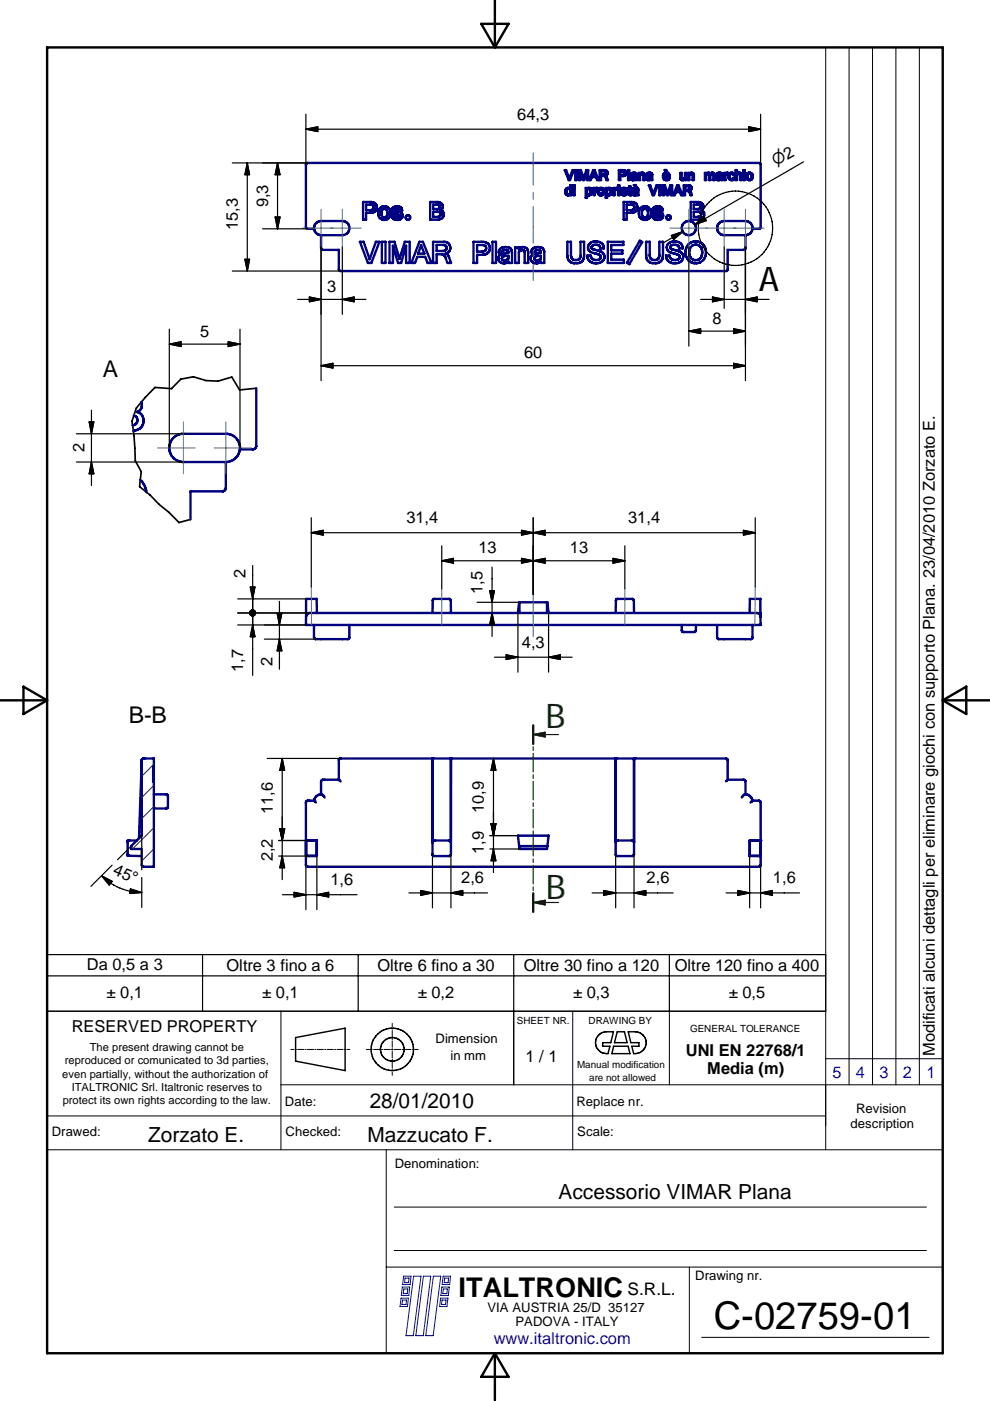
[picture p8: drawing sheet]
<svg xmlns="http://www.w3.org/2000/svg" width="210mm" height="297mm" viewBox="0 0 210 297" stroke-linecap="round" stroke-linejoin="round" font-family="sans-serif">
<g fill="none" stroke="#000080" stroke-width=".51">
<path d="M119.7 36.1h.3l.7 1.8 .7-1.8h.3l-.8 2.1h-.3zM121.6 39.9h.3v1.5h-.3zM121.6 39.3h.3v.3h-.3zM122 36.1h.3v2.1h-.3zM122.7 36.1h.5l.5 1.7 .6-1.7h.4v2.1h-.2v-1.8l-.7 1.8h-.2l-.6-1.8v1.8h-.3zM124.2 39.9h.3v.1a.68 .68 0 0 1 .9 0 .68 .68 0 0 1 .1 .9 .62 .62 0 0 1-1 .4v.7h-.3zM125.8 36.1h.3l.8 2.1h-.3l-.2-.7h-.9l-.3 .7h-.3zM125.8 39.9h.3v.2l.2-.2 .3-.1v.3l-.5 .2v1.1h-.3zM125.9 36.3l.4 1h-.7zM127.1 36.1h1a.6 .6 0 0 1 .7 .4 .6 .6 0 0 1-.4 .7l.2 .3 .3 .7h-.3l-.3-.7-.3-.2h-.6v.9h-.3zM127.4 36.3h.8a.37 .37 0 0 1 .3 .5 .37 .37 0 0 1-.5 .2h-.6zM128.4 39.9h.3v.1a.69 .69 0 0 1 1 .1 .69 .69 0 0 1-.1 1 .58 .58 0 0 1-.9 .2v.7h-.3z"/>
<path d="M128.5 36.4v.1M130 39.9h.3v.2l.2-.2 .4-.1v.3l-.6 .2v1.1h-.3zM131 39.9h.3v1.5h-.3zM131 39.3h.3v.3h-.3zM131.2 36.1h.8a.65 .65 0 0 1 .8 .6 .65 .65 0 0 1-.8 .6h-.5v.9h-.3zM131.5 36.3h.5a.39 .39 0 0 1 .5 .3 .39 .39 0 0 1-.3 .5h-.7zM133.2 36.1h.2v2.1h-.2zM133.4 39.5h.3v.4h.2v.2h-.2v1l.2 .1a.29 .29 0 0 1-.3 .2 .29 .29 0 0 1-.2-.4v-.9h-.2zM133.9 36.7l.4-.1a.59 .59 0 0 1 .8 .6v1h-.3v-.2a.54 .54 0 0 1-.7 .3 .54 .54 0 0 1-.3-.7 .54 .54 0 0 1 .6-.4h.2a.23 .23 0 0 0 .1-.3 .23 .23 0 0 0-.3-.1l-.6 .3zM134.1 37.5l.7-.1v.4a.35 .35 0 0 1-.5 .2 .35 .35 0 0 1-.2-.4zM134.4 39.2h.3l.2 .4h-.2zM135.4 36.7h.3v.2a.52 .52 0 0 1 .6-.3 .52 .52 0 0 1 .4 .6v1h-.3v-1a.34 .34 0 0 0-.3-.4 .34 .34 0 0 0-.4 .3v1.1h-.3z"/>
<path d="M137.1 36.8l.4-.2a.57 .57 0 0 1 .8 .6v1h-.3v-.2a.54 .54 0 0 1-.7 .2 .54 .54 0 0 1-.2-.6 .54 .54 0 0 1 .6-.4h.2a.23 .23 0 0 0 .1-.3 .23 .23 0 0 0-.3-.1l-.7 .3zM137.4 37.5l.6-.1v.4a.35 .35 0 0 1-.4 .2 .35 .35 0 0 1-.2-.4zM137.6 39.3h.3l.6 1.8 .7-1.8h.3l-.8 2.1h-.3zM139.8 39.3h.3v2.1h-.3zM140.5 39.3h.5l.5 1.7 .6-1.7h.4v2.1h-.2v-1.8l-.6 1.8h-.3l-.6-1.8v1.8h-.3zM140.9 36.7a.73 .73 0 0 1 .8 0 .73 .73 0 0 1 .3 .8h-1.2l.1 .1a.43 .43 0 0 0 .3 .4 .43 .43 0 0 0 .5-.3h.3a.78 .78 0 0 1-1.3 .3 .78 .78 0 0 1 .2-1.3zM140.9 36h.3l.3 .4h-.3zM141 36.9h.4l.3 .4h-.9zM143.6 39.3h.3l.8 2.1h-.3l-.2-.7h-.9l-.2 .7h-.4zM143.7 39.5l.4 1h-.7zM144.3 36.7h.2v.9a.35 .35 0 0 0 .3 .4 .35 .35 0 0 0 .4-.3v-1h.3v1.5h-.3v-.2a.52 .52 0 0 1-.6 .2 .52 .52 0 0 1-.3-.6zM145 39.3h.9a.59 .59 0 0 1 .7 .4 .59 .59 0 0 1-.4 .7l.2 .3 .3 .7h-.3l-.3-.7-.3-.2h-.6v.9h-.2z"/>
<path d="M145.2 39.5h.9l.2 .3a.33 .33 0 0 1-.3 .4h-.8zM145.9 36.7h.3v.2a.53 .53 0 0 1 .6-.3 .53 .53 0 0 1 .3 .6v1h-.3v-1a.34 .34 0 0 0-.3-.4 .34 .34 0 0 0-.3 .3v1.1h-.3zM149.5 36.7h.2v.2a.64 .64 0 0 1 1-.1v-.1a.46 .46 0 0 1 .5-.1 .46 .46 0 0 1 .3 .5v1.1h-.3v-1a.31 .31 0 0 0-.2-.4 .31 .31 0 0 0-.4 .3v1.1h-.2v-1a.32 .32 0 0 0-.3-.4 .32 .32 0 0 0-.4 .3v1.1h-.2zM152 36.7l.4-.1a.57 .57 0 0 1 .7 .6v1h-.2v-.2a.54 .54 0 0 1-.8 .2 .54 .54 0 0 1-.1-.8l.7-.2a.23 .23 0 0 0 .1-.3 .23 .23 0 0 0-.3-.1l-.6 .3zM152.2 37.6l.7-.2v.4a.37 .37 0 0 1-.5 .2 .37 .37 0 0 1-.2-.4zM153.5 36.7h.3v.2l.5-.3v.3l-.5 .2v1.1h-.3zM154.7 36.7a.69 .69 0 0 1 1.1 .4h-.3a.46 .46 0 0 0-.7-.1 .46 .46 0 0 0-.1 .7 .37 .37 0 0 0 .4 .3 .37 .37 0 0 0 .4-.3h.3a.74 .74 0 0 1-1.1 .4 .74 .74 0 0 1-.2-1.2zM156 36.1h.3v.8a.52 .52 0 0 1 .6-.3 .52 .52 0 0 1 .3 .6v1h-.2v-1a.34 .34 0 0 0-.3-.4 .34 .34 0 0 0-.4 .3v1.1h-.3zM157.6 36.1h.3v.3h-.3zM157.6 36.7h.3v1.5h-.3zM158.5 36.7a.76 .76 0 0 1 1 .3 .76 .76 0 0 1-.2 1 .76 .76 0 0 1-1.1-.3v-.5zM158.6 36.9a.53 .53 0 0 1 .7 .2 .53 .53 0 0 1 0 .7h-.1a.53 .53 0 0 1-.7-.1 .53 .53 0 0 1 .1-.7z"/>
<path d="M66.6 48.5h-1.5l-.2-.4v-13.2l.3-.4 95.8 .1 .3 .3v13.2l-.3 .4h-1.5M67 47.3l.5-.3 .6-.1h4.5a1.5 1.5 0 0 1 1.5 1.5 1.5 1.5 0 0 1-1.5 1.5h-4.5a1.51 1.51 0 0 1-1.4-1 1.51 1.51 0 0 1 .3-1.6zM68.1 49.9v2.7l.2 .4h3.5v4.1l.4 .4h81.7l.4-.4v-4.1h3.5l.3-.4v-2.7M76.3 51.3h.8l1.3 3.7 1.3-3.7h.8l-1.8 4.5h-.7zM77 42.8h1.4a1.19 1.19 0 0 1 1.5 1.1 1.19 1.19 0 0 1-1.4 1.2h-.9v1.5h-.6zM77.6 43.4h.9a.59 .59 0 0 1 .7 .5 .59 .59 0 0 1-.5 .7h-1.1zM80.5 44.2a1.37 1.37 0 0 1 1.8-.2 1.37 1.37 0 0 1 .4 1.8 1.36 1.36 0 0 1-1.9 .7 1.36 1.36 0 0 1-.5-1.9zM81 51.3h.7v4.5h-.7zM81 44.5a.68 .68 0 0 1 .9-.1 .68 .68 0 0 1 .3 .8 .7 .7 0 0 1-.7 .9 .7 .7 0 0 1-.7-.9zM82.6 51.3h1l1.1 3.6 1.1-3.6h1v4.5h-.7v-3.7l-1.1 3.7h-.6l-1.1-3.7v3.7h-.7zM83.3 44.1a1.2 1.2 0 0 1 2 .5h-.7a.51 .51 0 0 0-.4-.3 .51 .51 0 0 0-.5 .3l.5 .2a.93 .93 0 0 1 1 .4 .93 .93 0 0 1-.2 1.2 1.21 1.21 0 0 1-2-.8h.7a.5 .5 0 0 0 .5 .6 .5 .5 0 0 0 .4-.6l-.2-.1a1.22 1.22 0 0 1-1.3-.9zM88.9 51.3h.8l1.8 4.5h-.8l-.6-1.3h-1.6l-.5 1.3h-.8z"/>
<path d="M89.3 52l.7 1.8h-1.4zM91.2 42.8h1.4a.99 .99 0 0 1 1.1 .4 .99 .99 0 0 1-.1 1.3l-.2 .1a1.03 1.03 0 0 1 .7 1.1 1.03 1.03 0 0 1-1.1 .9h-1.8zM91.8 51.3h2a1.3 1.3 0 0 1 1.6 .8 1.3 1.3 0 0 1-.8 1.6l.5 .5 .5 1.6h-.8l-.5-1.5-.6-.4h-1.1v1.9h-.8zM91.8 43.4h.7a.5 .5 0 0 1 .8 .3 .5 .5 0 0 1-.6 .6h-.9zM91.8 44.9h.8a.59 .59 0 0 1 .8 .5 .59 .59 0 0 1-.8 .6h-.8zM92.6 51.9h1.3a.66 .66 0 0 1 .8 .6 .66 .66 0 0 1-.7 .7h-1.4zM94.5 53.7h.1M100.4 51.3h1.7a1.42 1.42 0 0 1 1.8 1.3 1.42 1.42 0 0 1-1.8 1.4h-.9v1.8h-.8zM101.2 51.9h.9a.73 .73 0 0 1 1 .7 .73 .73 0 0 1-1 .7h-.9zM104.4 51.3h.8v4.5h-.8zM106 52.8a1.49 1.49 0 0 1 2.5 .5l.1 2.5h-.8v-.4a1.14 1.14 0 0 1-1.6 .3 1.14 1.14 0 0 1-.2-1.7l.8-.3 1-.1a.66 .66 0 0 0-.6-.6 .66 .66 0 0 0-.7 .5h-.8zM106.6 54.5l.4-.2h.8v.5a.78 .78 0 0 1-.7 .4 .78 .78 0 0 1-.7-.4z"/>
<path d="M109.2 52.5h.8v.4a1.09 1.09 0 0 1 1.3-.5 1.09 1.09 0 0 1 .7 1.2v2.2h-.8v-2.2a.56 .56 0 0 0-.3-.6 .56 .56 0 0 0-.7 .3l-.2 .2v2.3h-.8zM112.8 52.8a1.49 1.49 0 0 1 2.6 .5v2.5h-.7v-.4a1.14 1.14 0 0 1-1.7 .3 1.14 1.14 0 0 1-.1-1.7l.7-.3 1.1-.1a.66 .66 0 0 0-.6-.6 .66 .66 0 0 0-.8 .5h-.7zM113.4 54.5l.5-.2h.8v.5a.78 .78 0 0 1-.7 .4 .78 .78 0 0 1-.7-.4zM120 40a.67 .67 0 0 1 .9 0v-.7h.3v2.1h-.3v-.2a.68 .68 0 0 1-.9 0 .68 .68 0 0 1-.1-.9zM120.3 40.1l.2-.1 .4 .2v.7a.45 .45 0 0 1-.6 .2 .45 .45 0 0 1-.2-.6zM120.3 51.3h.8v2.5a1.05 1.05 0 0 0 1 1.3 1.05 1.05 0 0 0 1-1.3v-2.5h.7v3a1.83 1.83 0 0 1-1.3 1.5 1.83 1.83 0 0 1-2-.6l-.2-1zM124.6 40.2a.44 .44 0 0 1 .5 0 .44 .44 0 0 1 .1 .5 .41 .41 0 0 1-.2 .5 .41 .41 0 0 1-.5-.2zM125.1 51.5a1.77 1.77 0 0 1 2.9 1v.2h-.7a1.01 1.01 0 0 0-.8-.8 1.01 1.01 0 0 0-1.1 .6l.1 .2 .5 .2a2.89 2.89 0 0 1 2.1 1.1 1.46 1.46 0 0 1-1.9 1.8l-1-.3a1.54 1.54 0 0 1-.7-1.3h.7a1.16 1.16 0 0 0 .9 .9 1.16 1.16 0 0 0 1.3-.5 .87 .87 0 0 0-1.1-.8 1.53 1.53 0 0 1-1.6-1.3v-.4zM127.1 40.1l.3-.1a.63 .63 0 0 1 .5 .5 .63 .63 0 0 1-.2 .6 .56 .56 0 0 1-.7-.3 .56 .56 0 0 1 .1-.7zM128.8 40.2a.47 .47 0 0 1 .7 0 .47 .47 0 0 1-.1 .7 .38 .38 0 0 1-.3 .3 .38 .38 0 0 1-.4-.2zM128.9 51.3h3.3v.6h-2.6v1.2h2.4v.7h-2.4v1.3h2.7v.7h-3.4zM131.8 40a.74 .74 0 0 1 .9-.1 .74 .74 0 0 1 .4 .8h-1.2a.42 .42 0 0 0 .3 .5 .42 .42 0 0 0 .5-.3h.3a.78 .78 0 0 1-1.2 .4 .78 .78 0 0 1 0-1.3z"/>
<path d="M132 40.2a.41 .41 0 0 1 .5-.2 .41 .41 0 0 1 .2 .5h-.8zM132.2 42.8h1.5a1.19 1.19 0 0 1 1.5 1.1 1.19 1.19 0 0 1-1.5 1.2h-.8v1.5h-.7zM132.9 43.4h.8a.6 .6 0 0 1 .8 .5 .6 .6 0 0 1-.6 .7h-1zM134.2 40l.4-.2a.55 .55 0 0 1 .8 .6v1l-.4-.1a.51 .51 0 0 1-.9-.2 .51 .51 0 0 1 .7-.6l.2-.1a.23 .23 0 0 0 .1-.3 .23 .23 0 0 0-.4-.1l-.6 .3zM134.4 40.8l.7-.2v.4a.37 .37 0 0 1-.4 .2 .37 .37 0 0 1-.3-.4zM135.7 51l.5 .3-2.8 4.7-.5-.3zM135.8 44.2a1.37 1.37 0 0 1 1.8-.2 1.37 1.37 0 0 1 .3 1.8 1.36 1.36 0 0 1-1.8 .7 1.36 1.36 0 0 1-.6-1.9zM136.3 44.5a.69 .69 0 0 1 .8-.1 .69 .69 0 0 1 .3 .8 .7 .7 0 0 1-.7 .9 .7 .7 0 0 1-.6-.9zM137 51.3h.8v2.5a1.05 1.05 0 0 0 1 1.3 1.05 1.05 0 0 0 1-1.3v-2.5h.8v2.5a1.72 1.72 0 0 1-2.4 2 1.56 1.56 0 0 1-1.2-2zM138.5 44.1a1.2 1.2 0 0 1 2 .5h-.6a.47 .47 0 0 0-.5-.3 .47 .47 0 0 0-.4 .4l.4 .1a.93 .93 0 0 1 1.1 .4 .93 .93 0 0 1-.2 1.2 1.21 1.21 0 0 1-2-.8h.6a.5 .5 0 0 0 .5 .6 .5 .5 0 0 0 .5-.6l-.2-.1a1.25 1.25 0 0 1-1.3-.8zM141.6 51.7a1.75 1.75 0 0 1 1.9-.5 1.75 1.75 0 0 1 1.2 1.5h-.7a1.03 1.03 0 0 0-.9-.8 1.03 1.03 0 0 0-1 .6l.1 .2 .5 .2a3 3 0 0 1 2 .9 1.37 1.37 0 0 1-.2 1.5 1.37 1.37 0 0 1-1.3 .5 1.63 1.63 0 0 1-2-1.6h.8a1.16 1.16 0 0 0 .9 .9 1.16 1.16 0 0 0 1.2-.5 .91 .91 0 0 0-1.1-.8 1.54 1.54 0 0 1-1.6-1.5zM145.9 51.8a2.25 2.25 0 0 1 3.1 .1 2.25 2.25 0 0 1 .2 3 2.25 2.25 0 0 1-2.9 .5 2.56 2.56 0 0 1-.4-3.6z"/>
<path d="M146.5 42.8h1.3a.96 .96 0 0 1 1.2 .5 .96 .96 0 0 1-.3 1.2l-.1 .1a1.03 1.03 0 0 1 .7 1.1 1.03 1.03 0 0 1-1.1 .9h-1.7zM146.5 52.3a1.46 1.46 0 0 1 1.9-.1 1.46 1.46 0 0 1 .4 1.8 1.39 1.39 0 0 1-1.7 1.1 1.39 1.39 0 0 1-1-1.8l.2-.7zM147.1 43.4h.7a.5 .5 0 0 1 .7 .3 .5 .5 0 0 1-.5 .6h-.9zM147.1 44.9h.7a.59 .59 0 0 1 .9 .5 .59 .59 0 0 1-.8 .6h-.8zM152.5 47.3l.7-.4h4.9a1.5 1.5 0 0 1 1.4 1.5 1.5 1.5 0 0 1-1.4 1.5h-4.6a1.51 1.51 0 0 1-1.3-1 1.51 1.51 0 0 1 .3-1.6zM28.4 88.1a1.05 1.05 0 0 1 .7 1.2 1.05 1.05 0 0 1-1 .9M30 85.2a1.55 1.55 0 0 1-1 2.2 2.02 2.02 0 0 1 1.4 2.1 2.02 2.02 0 0 1-1.9 1.8h-.2M36.7 92.9l1-.7 .8-.2h9.4a3 3 0 0 1 3 3 3 3 0 0 1-3 3h-9a3 3 0 0 1-2.8-1.9 3 3 0 0 1 .6-3.2zM47.9 98v5.4l-.3 .6-.5 .2h-6.7v5.9M54.3 82.3v12.4l-.5 .5-3 .1M29.7 101.7a4.6 4.6 0 0 1 1.4 2.7M64.9 130.7v1.8h96.4l-.1-1.8"/>
<path d="M64.9 130.7l.2-.5 .5-.2h94.9l.5 .2 .2 .5M66.6 132.5v2.6a.99 .99 0 0 0 1.2 .4h5.5a.58 .58 0 0 0 .8-.4v-2.6M67.2 130l-.1-3h-2.2v3.7M91.7 130l.1-2.8 .3-.2 3.3 .1 .2 .2v2.7M109.8 130l.3-2.3h6l.2 2.3M110.1 127.7v2.3M116 127.7v2.3M130.5 130l.1-2.7 .1-.2 .2-.1 3.4 .1 .1 .2v2.7M144.5 132.5v1.1a.98 .98 0 0 0 1.3 .4h.9a.63 .63 0 0 0 .9-.4v-1.1M152 132.5v2.6a.98 .98 0 0 0 1.3 .4h5.5a.62 .62 0 0 0 .7-.4v-2.6M158.9 130l.1-3h2.2v3.7M27.3 178.2h-.2v3.2h.3"/>
<path d="M29 178.2h-1.7l-.2 .4M30.1 161.2v16l-2.3 2.2v.6h2.3v3.4l.3 .4h2.2v-18.1M30.1 161.2l-.6 16.5M30.1 160.9v.3M30.2 160.9l-.1 .3M30.4 160.8h.1M30.4 160.8h2.2v1.8M30.4 160.8l-.3 .1M30.4 160.8h-.1M32.6 162.6v1.8M32.6 164.8v.9M32.6 168.4h2.6a.95 .95 0 0 1 .4 1.3v.9a.58 .58 0 0 1-.4 .8h-2.6"/>
<path d="M32.6 164.4v.4M32.6 162.6h-.1v1.8h.1M32.6 164.8h-.1v.9h.1M64.9 178.2h.1M64.9 178.2h2.3M65.2 169.8l-.3 .3v13.3l.3 .4h95.7l.4-.4v-13.3l-.1-.2-.3-.1h-1.4M65.2 169.8h.1M65.3 169.8h1.3M66.6 169.8l.4 .3M66.6 169.8h.1M67.2 178.2v3.3M67.2 178.2h-2.3"/>
<path d="M68.8 169.1a.97 .97 0 0 0-.7-.7 .97 .97 0 0 0-1 .4l-.3 .4-.2 .6M71.8 165.3v-4.1l.4-.4h81.7l.4 .4v4.1M72.2 165.7l-.3-.4h-3.1a.61 .61 0 0 0-.7 .4v2.7M91.7 160.8h.1M91.7 160.8v20.3l.1 .3 .3 .1h3.1l.4-.4v-20.3M91.7 178.6l.4-.4h3.1l.4 .4M95.6 160.8h.1M110.1 179.4l-.3-2.2h6.5l-.2 2.2M110.1 179.4v.6h5.9l.1-.6M110.1 179.4h6M130.5 160.8h.1M130.5 160.8v20.3l.1 .3 .3 .1h3.2l.2-.1 .1-.3 .1-20.3"/>
<path d="M130.5 178.6l.4-.4h3.1l.4 .4M134.5 160.8h.1M154.3 165.3h3a.61 .61 0 0 1 .8 .4v2.7M154.3 165.3l-.4 .4M157.3 169.1a.97 .97 0 0 1 .8-.7 .97 .97 0 0 1 .9 .4l.5 1M158.9 178.2h2.3M158.9 178.2v3.3M159.5 169.8l-.4 .3M159.5 169.8h.1M161.2 178.2h.1M27.1 181.1l.1 .3h.2M27.4 181.4l2.7 .1"/>
<path d="M64.9 181.4l2.3 .1M67.2 181.5h-2.3M158.9 181.5h2.3M161.2 181.4l-2.3 .1"/>
<circle cx="86.5" cy="46.1" r=".46"/>
<circle cx="127.4" cy="40.6" r=".77"/>
<circle cx="141.7" cy="46.1" r=".46"/>
<circle cx="146" cy="48.4" r="1.5"/>
</g>
<path d="M54.3 82.3l-3.5 .4-1.7-2.8-2.9 .9-2.5-.1-2.7-.8-2.7 .5-1.9 2-3.5-.3-4 4.4-.9 2.8a48 48 0 0 1 .7 8.4l1.3 2.3-.4 3.2 2.2 1.8 1.9 1.9 2.1 1.7 2.2 2.2 2.4-.7" fill="none" stroke="#000" stroke-width=".36"/>
<path d="M10 10.1h189.9v276.8h-189.9zM102 5.1h5.8l-2.9 5zM104.9 0v10.1M0 148.5h10M5 145.6l5 2.9-5 2.9zM199.9 148.5l5-2.9v5.8zM199.9 148.5h10M104.9 286.9v10M104.9 286.9l2.9 5h-5.8z" fill="none" stroke="#000" stroke-width=".51"/>
<g fill="none" stroke="#000" stroke-width=".25">
<path d="M49.3 34.5h15.9M52.4 34.5v23M52.4 34.5l.5 2.5h-1zM58.8 34.5v14M58.8 34.5l.6 2.5h-1.1zM64.9 27.4l2.5-.5v1zM64.9 24.2v10.7M158.8 26.9l2.5 .5-2.5 .5zM161.3 24.2v10.7M161.3 27.4h-96.4M170.4 34.3l-23.1 13.3M49.3 57.5h22.9"/>
<path d="M51.9 55h1l-.5 2.5zM55.7 48.5h9.5M58.3 46h1.1l-.6 2.5zM68.1 52.3v28.4M72.6 52.3v14.4M142.3 49.9l2.5-.8-2 1.7zM144.8 49.1l-4.4 2.5M146 52.3v21.1M147.3 47.6l1.9-1.7 .6 .9zM149.5 46.4l-2.2 1.2M153.5 52.3v13.1M158.1 52.3v28.4"/>
<path d="M35.9 73l2.5-.5v1zM35.9 69.8v25.1M48.4 72.5l2.5 .5-2.5 .5zM50.9 73h-15M50.9 69.8v25.1M63.1 63.5h14.5M65.6 63l2.5 .5-2.5 .5zM68.1 77.5l2.5-.5v1zM72.6 63.5l2.5-.5v1zM146 70.2l2.5-.5v1zM148.5 63.5h14.5M151.1 63l2.4 .5-2.4 .5z"/>
<path d="M155.6 77l2.5 .5-2.5 .5zM155.6 69.7l2.5 .5-2.5 .5zM158.1 70.2h-12M158.1 77.5h-90M158.1 63.5l2.4-.5v1zM16.2 92h22.6M16.2 98h22.6M18.9 89.5h1l-.5 2.5zM19.4 98l.5 2.5h-1zM19.4 87v15.9M53.6 119.9v23.3M66 112.9l2.5-.5v1.1z"/>
<path d="M66 109.8v14.7M93.7 118.9l2.4-.5v1zM93.7 115.7v9.1M110.6 112.4l2.5 .5-2.5 .6zM110.6 118.4l2.5 .5-2.5 .5zM113.1 109.8v16.2M113.1 112.9l2.5-.5v1.1zM113.1 118.9l2.5-.5v1zM130 118.4l2.5 .5-2.5 .5zM132.5 115.7v9.1M132.5 118.9h-38.8M157.6 112.4l2.5 .5-2.5 .6z"/>
<path d="M160.1 109.8v14.7M160.1 112.9h-94.1M50.4 130h15.2M50.4 127h14.5M50.4 132.5h14.5M53.1 124.5h1l-.5 2.5zM53.6 132.5l.5 2.5h-1zM56 135.5h11M58.8 130h1l-.6 2.5zM59.2 127.5v14.4M59.2 135.5l.6 2.5h-1zM101.2 127.7h8.9"/>
<path d="M103.8 125.2h1l-.5 2.5zM104.3 120.2v14.7M104.3 130l.5 2.5h-1zM104.8 139.3h16.5M107.3 138.8l2.5 .5-2.5 .5zM109.8 130v12.5M116.3 139.3l2.5-.5v1zM116.3 130v12.5M27.8 179.4l-2.9 2.9M30.1 177.2v7.2M56.7 160.8h15.5M59.3 175.7h1l-.5 2.5z"/>
<path d="M59.8 160.8v25.7M59.8 160.8l.5 2.5h-1zM65.6 178.2h-6.5M104.1 174.6h1l-.5 2.6zM104.6 160.8v24.2M104.6 160.8l.5 2.5h-1zM109.8 177.2h-5.9M21.5 185.7l2.3 1.2-.6 .7zM21.5 185.7a12.1 12.1 0 0 0 8.6 3.5M23.8 183.4l-4.5 4.5M27.6 188.5l2.5 .7-2.6 .2zM30.1 186.1v6.3"/>
<path d="M59.1 181.5h6.5M59.8 181.5l.5 2.5h-1zM59.9 189.7h15.8M62.4 189.2l2.5 .5-2.5 .5zM64.9 183.4v9.5M67.2 181.5v11.4M67.2 189.7l2.5-.5v1zM86.7 189.3h16.7M89.2 188.8l2.5 .5-2.5 .5zM91.7 181.1v11.4M95.6 189.3l2.5-.5v1zM95.6 181.1v11.4"/>
<path d="M103.9 180h6.2M104.6 180l.5 2.5h-1zM125.5 189.3h17.2M128 188.8l2.5 .5-2.5 .5zM130.5 181.1v11.4M134.4 189.3l2.5-.5v1zM134.4 181.1v11.4M153.9 189.3h15.6M156.4 188.8l2.5 .5-2.5 .5zM158.9 181.5v11M161.3 183.4v9.1M161.3 189.3l2.5-.5v1z"/>
<path d="M10 206.9h165.1M10 202.4h165.1v12h-165.1zM42.9 202.4v12M75.9 202.4v12M108.9 202.4v12M141.9 202.4v12"/>
<circle cx="155.9" cy="48.4" r="7.9"/>
</g>
<g fill="none" stroke="#000" stroke-width=".3">
<path d="M62.7 220l10.5-2v9l-10.5-2zM108.9 214.4v15.6M126.9 219.5l.6-.5a4.2 4.2 0 0 1 2.6-.2l-.6 2.3h-1.7v.7h1.5l-.4 1.6a2.32 2.32 0 0 1-2.4-1.3 2.32 2.32 0 0 1 .4-2.6zM130.9 218.8h1.5l.6 2.3h-2.7zM133.2 218.8a4.1 4.1 0 0 1 2.5 .2 2.33 2.33 0 0 1 1.2 2.8 2.33 2.33 0 0 1-2.6 1.6l-.3-1.6h1.5v-.7h-1.7zM130.1 221.8h3.1l.4 1.6h-3.9z"/>
<circle cx="83.2" cy="222.5" r="2.5"/>
<circle cx="83.2" cy="222.5" r="4.5"/>
</g>
<g fill="none" stroke="#000" stroke-width=".21">
<path d="M180 10.1v219.9M185 10.1v219.9M189.9 10.1v219.9M194.9 10.1v219.9M59.6 214.4v29.4M83.2 217v.7M83.2 218v.2M83.2 218.5v1.4M121.4 214.4v29.4M141.9 214.4v15.6M175.1 214.4h-165.1v72.5h189.9v-276.8h-24.8v233.7M10 236.6h165.1"/>
<path d="M59.6 230h140.3M61.7 222.5h.6M62.6 222.5h.2M63.1 222.5h1.3M64.7 222.5h.2M65.2 222.5h1.3M66.8 222.5h.2M67.3 222.5h1.3M68.8 222.5h.3M69.4 222.5h1.3M70.9 222.5h.3M71.5 222.5h1.2"/>
<path d="M73 222.5h.3M73.5 222.5h.7M77.7 222.5h.7M78.6 222.5h.3M79.2 222.5h1.4M80.9 222.5h.2M81.4 222.5h1.4M83 222.5h.3M83.2 220.2v.2M83.2 220.7v1.4M83.2 222.3v.3M83.2 222.9v1.4"/>
<path d="M83.2 224.6v.2M83.2 225.1v1.4M83.2 226.7v.3M83.2 227.3v.7M83.6 222.5h1.4M85.2 222.5h.3M85.8 222.5h1.3M87.4 222.5h.3M88 222.5h.7M175.1 224.5h24.8M10 243.8h189.9M81.9 243.8v43.1"/>
<path d="M83.6 255.9h112.8M81.9 268.6h118M83.6 265.1h112.8M146.2 268.6v18.3M148.8 283.5h48.2"/>
</g>
<g fill="none" stroke="#001f7e" stroke-width=".21">
<path d="M85 275.2h1.6l-.2 1.8h-1.6zM85.3 272.9h1.6l-.2 1.8h-1.6zM85.3 275.6h.9l-.1 1h-.9zM85.6 270.6h1.5l-.1 1.8h-1.6zM85.6 273.3h.9l-.2 1h-.8zM85.9 271h.8l-.1 .9h-.8zM87.7 270.6h1.6l-1.7 12.6h-1.5zM89.8 270.6h1.5l-1.6 12.6h-1.5zM91.9 270.6h1.6l-1.7 12.6h-1.5zM93.4 275.2h1.6l-.2 1.8h-1.6zM93.7 272.9h1.5l-.1 1.8h-1.6zM93.7 275.6h.9l-.1 1h-.9z"/>
<path d="M94 270.6h1.5l-.2 1.8h-1.6zM94 273.3h.8l-.1 1h-.8zM94.3 271h.8l-.1 .9h-.8z"/>
</g>
<g fill="none" stroke="#004000" stroke-width=".25">
<path d="M113.1 153.8v3.9M113.1 158.3v.8M113.1 159.7v4M113.1 155.7l2.5-.4v1zM118.4 155.7h-5.3M113.1 164.3v.7M113.1 165.7v3.9M113.1 170.2v.8M113.1 171.6v3.9M113.1 176.2v.7M113.1 177.5v4M113.1 182.1v.7"/>
<path d="M113.1 183.5v3.9M113.1 188v.8M113.1 189.4v3.9M113.1 191.3l2.5-.4v1zM118.4 191.3h-5.3"/>
</g>
<path d="M113.1 153.8v3.9M113.1 189.4v3.9" fill="none" stroke="#004000" stroke-width=".51"/>
<g fill="#004000" stroke="#004000" stroke-width=".25">
<path d="M113.1 155.7l2.5-.4v1z"/>
<path d="M113.1 191.3l2.5-.4v1z"/>
</g>
<path d="M32.6 180l-2.5 2.5M32.6 175.5l-4.5 4.5M32.6 171l-2.5 2.5M32.6 166.5l-2.5 2.6M32.6 162l-2.5 2.6" fill="none" stroke="#1e1e47" stroke-width=".21"/>
<g fill="none" stroke="#408080" stroke-width=".21">
<path d="M113.1 32.4v6.9M64.1 48.4h12.5M68.1 44.3v8M72.6 44.3v8M113.1 40.8v1.5M113.1 43.8v7.7M113.1 53v1.5M113.1 56v3.5M142 48.4h20M146 44.3v8M153.5 44.3v8M158.1 44.3v8"/>
<path d="M33.4 95h8M38.9 89.5v11M45.4 95h8M47.9 89.5v11M66 124.5l.1 8M93.7 124.8v7.7M113.1 126v9M132.5 124.8v7.7M160.1 124.5l-.1 8"/>
</g>
<g fill="#000" stroke="#000" stroke-width=".25">
<path d="M52.4 34.5l.5 2.5h-1zM58.8 34.5l.6 2.5h-1.1zM64.9 27.4l2.5-.5v1zM158.8 26.9l2.5 .5-2.5 .5zM51.9 55h1l-.5 2.5zM58.3 46h1.1l-.6 2.5zM142.3 49.9l2.5-.8-2 1.7zM147.3 47.6l1.9-1.7 .6 .9zM35.9 73l2.5-.5v1zM48.4 72.5l2.5 .5-2.5 .5zM65.6 63l2.5 .5-2.5 .5zM68.1 77.5l2.5-.5v1z"/>
<path d="M72.6 63.5l2.5-.5v1zM146 70.2l2.5-.5v1zM151.1 63l2.4 .5-2.4 .5zM155.6 77l2.5 .5-2.5 .5zM155.6 69.7l2.5 .5-2.5 .5zM158.1 63.5l2.4-.5v1zM18.9 89.5h1l-.5 2.5zM19.4 98l.5 2.5h-1zM66 112.9l2.5-.5v1.1zM93.7 118.9l2.4-.5v1zM110.6 112.4l2.5 .5-2.5 .6zM110.6 118.4l2.5 .5-2.5 .5z"/>
<path d="M113.1 112.9l2.5-.5v1.1zM113.1 118.9l2.5-.5v1zM130 118.4l2.5 .5-2.5 .5zM157.6 112.4l2.5 .5-2.5 .6zM53.1 124.5h1l-.5 2.5zM53.6 130.6l.3-.1zM53.6 130.6l.5-.3zM53.6 130.6l.5-.4zM53.6 130.6l.6-.6-.1 .2zM54.2 129.8v.2l-.6 .6zM54.1 129.6l.1 .2-.6 .8zM54 129.5l.1 .1-.5 1z"/>
<path d="M53.8 129.4l.2 .1-.4 1.1zM53.6 129.3l.2 .1-.2 1.2zM53.5 129.3h.1v1.3zM53.3 129.4l.2-.1 .1 1.3zM53.1 129.5l.2-.1 .3 1.2zM53 129.6l.1-.1 .5 1.1zM53 129.6l.6 1-.6-.8zM53 129.8l.6 .8-.7-.6zM52.9 130l.7 .6-.6-.4zM53 130.2l.6 .4zM53.1 130.3l.5 .3zM53.2 130.5l.4 .1z"/>
<path d="M53.4 130.6h.2zM53.2 129.4l.4-.1zM53.1 129.6l.5-.3zM53.1 129.6l.5-.3-.6 .4zM53 129.7l.6-.4-.7 .6zM52.9 129.9l.7-.6-.6 .8zM53.6 129.3l-.6 1v-.2zM53.6 129.3l-.5 1.1-.1-.1zM53.6 129.3l-.3 1.2-.2-.1zM53.6 129.3l-.1 1.3-.2-.1zM53.6 129.3v1.3h-.1zM53.6 129.3l.2 1.2-.2 .1z"/>
<path d="M53.6 129.3l.4 1.1-.2 .1zM53.6 129.3l.5 1-.1 .1zM53.6 129.3l.6 .8-.1 .2zM53.6 129.3l.6 .6v.2zM53.6 129.3l.6 .6zM53.6 129.3l.5 .4zM53.6 129.3l.5 .3zM53.6 129.3l.3 .1zM53.6 129.3h.1zM53.6 132.5l.5 2.5h-1zM58.8 130h1l-.6 2.5zM59.2 135.5l.6 2.5h-1z"/>
<path d="M103.8 125.2h1l-.5 2.5zM104.3 130l.5 2.5h-1zM107.3 138.8l2.5 .5-2.5 .5zM116.3 139.3l2.5-.5v1zM59.3 175.7h1l-.5 2.5zM59.8 160.8l.5 2.5h-1zM104.1 174.6h1l-.5 2.6zM104.6 160.8l.5 2.5h-1zM21.5 185.7l2.3 1.2-.6 .7zM27.6 188.5l2.5 .7-2.6 .2zM59.8 181.5l.5 2.5h-1zM62.4 189.2l2.5 .5-2.5 .5z"/>
<path d="M67.2 189.7l2.5-.5v1zM89.2 188.8l2.5 .5-2.5 .5zM95.6 189.3l2.5-.5v1zM104.6 180l.5 2.5h-1zM128 188.8l2.5 .5-2.5 .5zM134.4 189.3l2.5-.5v1zM156.4 188.8l2.5 .5-2.5 .5zM161.3 189.3l2.5-.5v1z"/>
</g>
<text font-size="8.1" x="151.3" y="281.8">C-02759-01</text>
<text font-size="7.2" x="160.9" y="61.7">A</text>
<g font-size="7.2" fill="#004000">
<text x="115.7" y="154.4">B</text>
<text x="115.8" y="190.5">B</text>
</g>
<text font-size="5.8" x="97.2" y="274.9">ITALTRONIC</text>
<g font-size="4.9">
<text x="21.8" y="80">A</text>
<text x="27.3" y="153.2">B-B</text>
</g>
<g font-size="4.4">
<text x="78.4" y="234.8">28/01/2010</text>
<text x="31.4" y="242.1">Zorzato E.</text>
<text x="77.9" y="242.1">Mazzucato F.</text>
<text x="118.4" y="254.2">Accessorio VIMAR Plana</text>
</g>
<text font-size="3.7" x="133.1" y="274.5">S.R.L.</text>
<g font-size="3.5">
<text x="109.7" y="25.4">64,3</text>
<text x="56.9" y="44" transform="rotate(-90 56.9 44)">9,3</text>
<text x="50.4" y="48.8" transform="rotate(-90 50.4 48.8)">15,3</text>
<text x="69.4" y="61.9">3</text>
<text x="154.8" y="61.9">3</text>
<text x="42.4" y="71.4">5</text>
<text x="151.1" y="68.6">8</text>
<text x="111.1" y="76">60</text>
<text x="17.9" y="95.9" transform="rotate(-90 17.9 95.9)">2</text>
<text x="86.2" y="110.9">31,4</text>
<text x="133.2" y="110.9">31,4</text>
<text x="101.4" y="117.3">13</text>
<text x="120.8" y="117.3">13</text>
<text x="52" y="122.6" transform="rotate(-90 52 122.6)">2</text>
<text x="102.3" y="125.9" transform="rotate(-90 102.3 125.9)">1,5</text>
<text x="110.6" y="137.3">4,3</text>
<text x="51.6" y="142.4" transform="rotate(-90 51.6 142.4)">1,7</text>
<text x="57.7" y="141.1" transform="rotate(-90 57.7 141.1)">2</text>
<text x="57.8" y="172.6" transform="rotate(-90 57.8 172.6)">11,6</text>
<text x="102.6" y="172.4" transform="rotate(-90 102.6 172.4)">10,9</text>
<text x="23.8" y="185.4" transform="rotate(22 23.8 185.4)">45°</text>
<text x="57.8" y="182.6" transform="rotate(-90 57.8 182.6)">2,2</text>
<text x="102.6" y="181" transform="rotate(-90 102.6 181)">1,9</text>
<text x="70.1" y="187.7">1,6</text>
<text x="97.8" y="187.3">2,6</text>
<text x="137.1" y="187.3">2,6</text>
<text x="163.9" y="187.3">1,6</text>
<text x="18.4" y="205.7">Da 0,5 a 3</text>
<text x="48" y="205.9">Oltre 3 fino a 6</text>
<text x="80" y="205.9">Oltre 6 fino a 30</text>
<text x="111.1" y="205.9">Oltre 30 fino a 120</text>
<text x="143.1" y="205.9">Oltre 120 fino a 400</text>
<text x="22.6" y="211.6">± 0,1</text>
<text x="55.6" y="211.6">± 0,1</text>
<text x="88.6" y="211.6">± 0,2</text>
<text x="121.5" y="211.6">± 0,3</text>
<text x="154.5" y="211.6">± 0,5</text>
<text x="15.2" y="218.7">RESERVED PROPERTY</text>
<text x="111.4" y="225.2">1 / 1</text>
<text x="145.4" y="223.8">UNI EN 22768/1</text>
<text x="150" y="227.8">Media (m)</text>
<text x="198.2" y="223.9" transform="rotate(-90 198.2 223.9)">Modificati alcuni dettagli per eliminare giochi con supporto Plana. 23/04/2010 Zorzato E.</text>
</g>
<g font-size="3.5" fill="#00f">
<text x="176.5" y="228.6">5</text>
<text x="181.5" y="228.6">4</text>
<text x="186.5" y="228.6">3</text>
<text x="191.4" y="228.6">2</text>
<text x="196.4" y="228.6">1</text>
</g>
<text font-size="3.5" fill="#26009a" x="104.7" y="285">www.italtronic.com</text>
<text font-size="3.3" x="164.5" y="35.2" transform="rotate(-30 164.5 35.2)">⌀2</text>
<g font-size="2.8">
<text x="92.3" y="221.1">Dimension</text>
<text x="95.5" y="224.7">in mm</text>
<text x="60.4" y="234.5">Date:</text>
<text x="122.2" y="234.5">Replace nr.</text>
<text x="180.3" y="239.2">description</text>
<text x="181.5" y="236">Revision</text>
<text x="11" y="240.9">Drawed:</text>
<text x="60.6" y="240.9">Checked:</text>
<text x="122.4" y="240.9">Scale:</text>
<text x="83.7" y="247.7">Denomination:</text>
<text x="147.4" y="271.5">Drawing nr.</text>
<text x="103.4" y="278.1">VIA AUSTRIA 25/D 35127</text>
<text x="109.3" y="281.1">PADOVA - ITALY</text>
</g>
<g font-size="2.4">
<text x="13.7" y="225.6">reproduced or comunicated to 3d parties,</text>
<text x="19" y="222.8">The present drawing cannot be</text>
<text x="13.2" y="228.5">even partially, without the authorization of</text>
<text x="15.2" y="231.3">ITALTRONIC Srl. Italtronic reserves to</text>
<text x="13.3" y="234.1">protect its own rights according to the law.</text>
</g>
<g font-size="2.1">
<text x="109.6" y="217.2">SHEET NR.</text>
<text x="124.8" y="217.1">DRAWING BY</text>
<text x="146.3" y="218.8">GENERAL TOLERANCE</text>
<text x="122.4" y="226.5">Manual modification</text>
<text x="124.9" y="229.1">are not allowed</text>
</g>
</svg>
